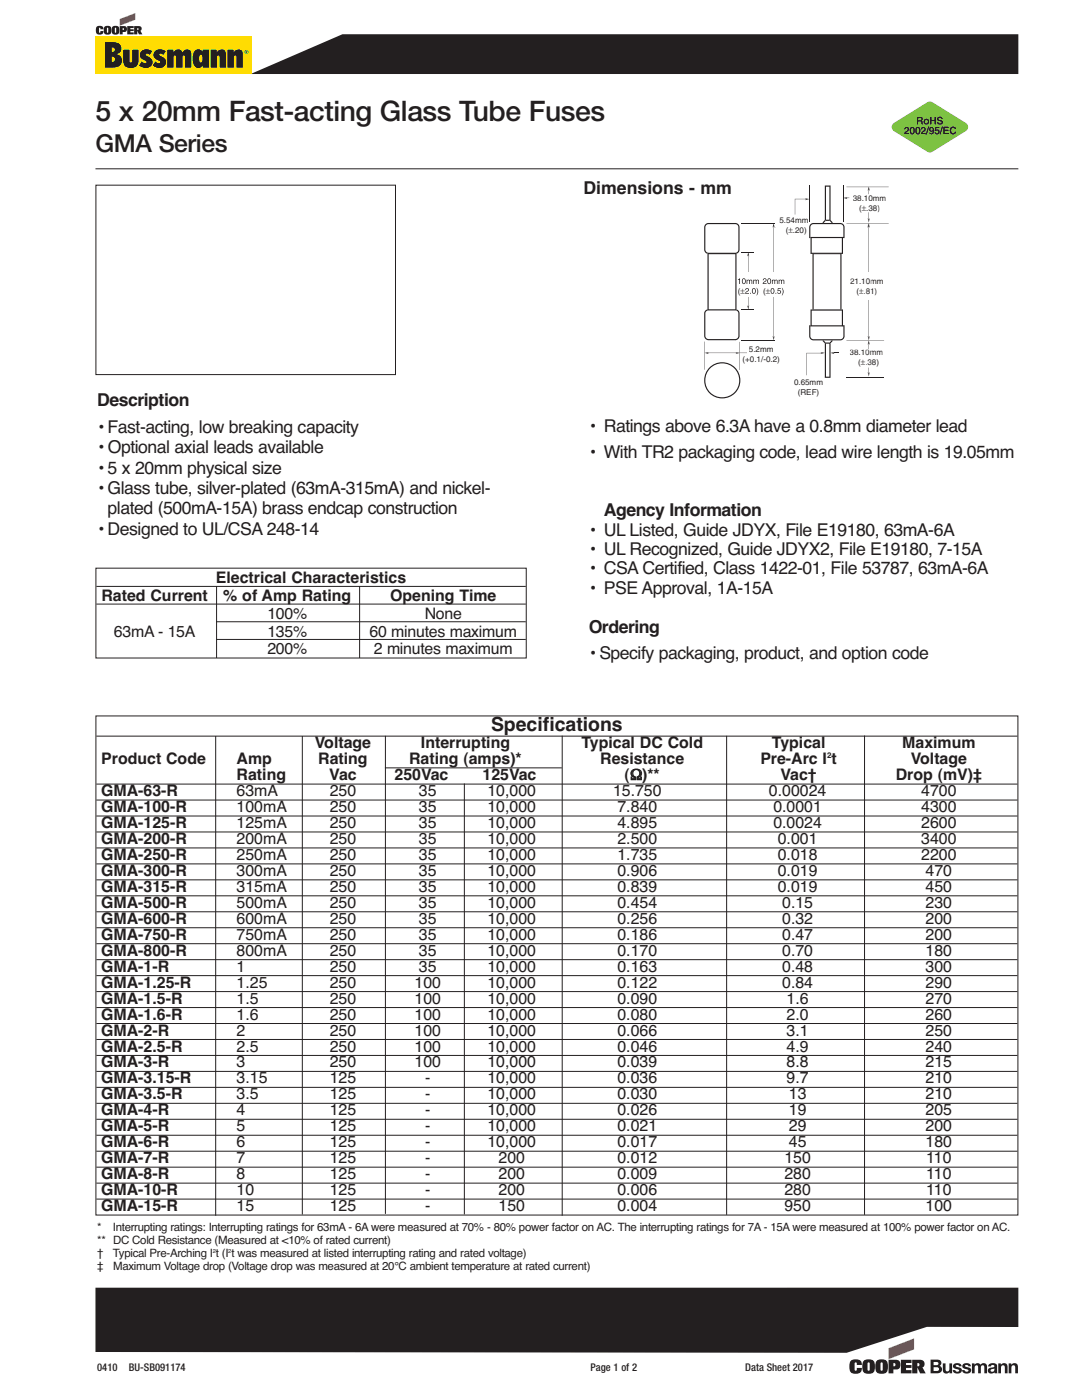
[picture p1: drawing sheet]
<svg xmlns="http://www.w3.org/2000/svg" width="216mm" height="279mm" viewBox="0 0 216 279" stroke-linecap="round" stroke-linejoin="round" font-family="sans-serif">
<g fill="none" stroke="#231f20" stroke-width=".2">
<path d="M19 33.7h184.2M19.1 37h59.8v37.8h-59.8zM19.1 113.4h85.9v17.9h-85.9zM19.2 117h85.7M43.2 117v14.3M71.8 117v14.3M19.2 120.6h85.7M43.1 124.1h61.8M43.1 127.6h61.8M19.1 142.9h184v99.6h-184zM19.2 146.9h183.8M19.2 156.5h183.8"/>
<path d="M19.2 159.7h183.8M43 146.9v95.7M60.3 146.9v95.5M76.9 146.8v95.5M92.7 156.4v86M112.2 146.8v95.8M145 146.8v95.6M172.5 146.8v95.6M19.2 162.9h183.8M19.2 166h183.8M19.2 169.2h183.8M19.2 172.4h183.8"/>
<path d="M19.2 175.6h183.8M19.2 178.8h183.8M19.2 182h183.8M19.2 185.2h183.8M19.2 188.3h183.8M19.2 191.5h183.8M19.2 194.7h183.8M19.2 197.9h183.8M19.2 201.1h183.8M19.2 204.3h183.8M19.2 207.4h183.8M19.2 210.6h183.8"/>
<path d="M19.2 213.8h183.8M19.2 217h183.8M19.2 220.2h183.8M19.2 223.4h183.8M19.2 226.6h183.8M19.2 229.7h183.8M19.2 232.9h183.8M19.2 236.1h183.8M19.2 239.3h183.8"/>
</g>
<path d="M50 14.8l18.3-8h134.9v8z" fill-rule="evenodd" fill="#231f20"/>
<path d="M19 7.2h31.2v7.5h-31.2z" fill="#fd0"/>
<g fill="#231f20">
<path d="M24.6 9.9h1.2v2.3a.25 .25 0 0 0 .3 .3 .25 .25 0 0 0 .3-.3v-2.3h1.3v2.2a1.55 1.55 0 0 1-1.6 1.5 1.55 1.55 0 0 1-1.5-1.5z"/>
<path d="M28.3 10.1a1.87 1.87 0 0 1 2.1 .1l-.5 .8a.4 .4 0 0 0-.4-.3 .4 .4 0 0 0-.4 .3l.1 .1a1.32 1.32 0 0 1 1.1 2 1.78 1.78 0 0 1-2.6 0l.6-.9a.6 .6 0 0 0 .9 .2l-.1-.2a1.29 1.29 0 0 1-1.1-1.8z"/>
<path d="M31 10.1a1.87 1.87 0 0 1 2.1 .1l-.5 .8a.4 .4 0 0 0-.4-.3 .4 .4 0 0 0-.4 .3l.1 .1a1.32 1.32 0 0 1 1.1 2 1.78 1.78 0 0 1-2.6 0l.6-.9a.6 .6 0 0 0 .9 .2l-.1-.2a1.29 1.29 0 0 1-1-1.8z"/>
<path d="M33.4 9.9h1.2v.5a.97 .97 0 0 1 .9-.6 .97 .97 0 0 1 .9 .6 .93 .93 0 0 1 1.1-.5 .93 .93 0 0 1 .7 .9v2.7h-1.3v-2.1l-.2-.3-.3 .3v2.1h-1.3v-2.1l-.2-.3-.3 .3v2.1h-1.2z"/>
<path d="M42 9.9h1.3v.5a.95 .95 0 0 1 1-.5 .95 .95 0 0 1 .8 .9v2.7h-1.3v-2.1a.26 .26 0 0 0-.3-.3 .26 .26 0 0 0-.2 .3v2.1h-1.3z"/>
<path d="M45.4 9.9h1.2v.5a.95 .95 0 0 1 1.1-.5 .95 .95 0 0 1 .8 .9v2.7h-1.3v-2.1a.26 .26 0 0 0-.3-.3 .26 .26 0 0 0-.2 .3v2.1h-1.3z"/>
<path d="M19.3 5.3a.78 .78 0 0 1 .8-.2 .78 .78 0 0 1 .5 .7h-.6v-.2h-.2v.8l.1 .1 .1-.3h.6a.77 .77 0 0 1-.8 .7 .77 .77 0 0 1-.7-.9z"/>
<path d="M25.4 5.2h1.3v.4h-.7v.2h.7v.4h-.7v.3h.7v.4h-1.3z"/>
<path d="M20.9 8.4a5.8 5.8 0 0 1 2.7 .2 1.19 1.19 0 0 1 .6 1.2 1.19 1.19 0 0 1-.9 1 1.35 1.35 0 0 1 1 1.5 1.35 1.35 0 0 1-1.4 1.2h-2zM22.3 11.3v1a.52 .52 0 0 0 .6-.5 .52 .52 0 0 0-.6-.5zM22.3 9.5v.9a.46 .46 0 0 0 .6-.5 .46 .46 0 0 0-.6-.4z"/>
<path d="M38.9 10.1a.97 .97 0 0 1 1.5 .2v-.4h1.3v3.6h-1.3v-.4a1.03 1.03 0 0 1-1.2 .5 1.03 1.03 0 0 1-.7-1.1v-1.6zM39.9 11a1.26 1.26 0 0 0 .2 1.5 1.08 1.08 0 0 0 0-1.6z"/>
<path d="M48.7 10.4a.45 .45 0 0 1 .9 0 .45 .45 0 0 1-.9 0zM48.8 10.4a.36 .36 0 0 0 .7 0 .36 .36 0 0 0-.7 0zM49 10.1l.4 .1v.4l-.2-.2-.2 .2zM49.1 10.2l.1 .1z"/>
<path d="M21.4 5.6l-.1 .8 .2 .1 .1-.1v-.7zM20.9 5.3a.88 .88 0 0 1 1.1 0 .88 .88 0 0 1 .2 1.2 .79 .79 0 0 1-.9 .4 .79 .79 0 0 1-.6-.9z"/>
<path d="M22.9 5.6v.8l.1 .1 .2-.1v-.7zM22.4 5.3a.88 .88 0 0 1 1.2 0 .88 .88 0 0 1 .2 1.2 .79 .79 0 0 1-.9 .4 .79 .79 0 0 1-.6-.9z"/>
<path d="M24.5 5.6l.1 .4 .1-.2zM23.9 5.2h.9a.59 .59 0 0 1 .6 .5 .59 .59 0 0 1-.5 .7h-.4v.5h-.6z"/>
<path d="M27.4 5.6l.1 .4 .1-.2zM26.8 5.2l1.2 .1a.48 .48 0 0 1 .3 .4 .48 .48 0 0 1-.3 .4l.4 .8h-.7l-.3-.8v.8h-.6z"/>
</g>
<path d="M23.9 3.8l3.1-1.2v1.3l-3.1 1.2z" fill="#ef3e42"/>
<path d="M178.2 24.6l6.9-4.2 .4-.1 .5 .1 6.7 4.1a.94 .94 0 0 1 0 1.7l-6.7 4.1-.5 .1-.5-.1-6.4-4a1 1 0 0 1-.4-1.7z" fill="#7dc242"/>
<g fill="#231f20">
<path d="M180.5 25.5a.54 .54 0 0 1 .9 .1 .54 .54 0 0 1-.5 .8l-.1 .1h.6v.3h-1l.1-.4 .6-.6-.2-.2-.2 .2h-.3z"/>
<path d="M183.8 25.5a.54 .54 0 0 1 .9 .1 .54 .54 0 0 1-.4 .8l-.2 .1h.6v.3h-1l.1-.4 .6-.6-.2-.2-.2 .2h-.3z"/>
<path d="M185.2 25.2h.2l-.4 1.6h-.3z"/>
<path d="M186.6 25.3h.8v.3h-.6v.3h.5a.54 .54 0 0 1 0 .8l-.3 .1-.4-.2-.1-.2h.3l.2 .2 .2-.3-.2-.2-.5 .1z"/>
<path d="M187.9 25.2h.3l-.5 1.6h-.2z"/>
<path d="M188.2 25.3h1.1v.3h-.8v.3h.8v.2h-.8v.4h.9v.3h-1.2z"/>
<path d="M189.7 25.4a.67 .67 0 0 1 .7-.1 .67 .67 0 0 1 .4 .5l-.8-.2a.59 .59 0 0 0 .2 1l.3-.3h.3a.73 .73 0 0 1-1 .5 .73 .73 0 0 1-.3-1.1z"/>
<path d="M185.6 23.3h.3v.6h.6v-.6h.3v1.5h-.3v-.6h-.6v.6h-.3z"/>
<path d="M187.2 23.4h.7l.2 .4h-.3l-.3-.3-.2 .2 .8 .5a.6 .6 0 0 1-.5 .7 .6 .6 0 0 1-.7-.5l.8 .2 .2-.2-.3-.2a.49 .49 0 0 1-.6-.2 .49 .49 0 0 1 .2-.6z"/>
<path d="M154.2 67.1l.1 .4 .2-.4-.1 .8z"/>
<path d="M154.4 44.7l.1 .7-.1-.2-.2 .2z"/>
<path d="M154.4 44.7l-.2 .7 .2-.2 .1 .2-.1-.7 .2 .7-.2-.2-.2 .2z"/>
<path d="M181.6 25.5l-.1 .2a.81 .81 0 0 0 .5 1.1 .83 .83 0 0 0 .6-.7 .83 .83 0 0 0-.6-.8zM181.9 25.6l.1-.1a.76 .76 0 0 1 0 1.1 .71 .71 0 0 1-.1-1z"/>
<path d="M182.8 25.5l-.1 .2a.81 .81 0 0 0 .4 1.1 .83 .83 0 0 0 .6-.7 .83 .83 0 0 0-.6-.8zM183 25.6l.1-.1a.77 .77 0 0 1 0 1.1 .71 .71 0 0 1-.1-1z"/>
<path d="M185.4 25.5v.3a.44 .44 0 0 0 .2 .5 .44 .44 0 0 0 .5-.1l-.1 .4-.6-.1a.49 .49 0 0 0 .5 .3 .49 .49 0 0 0 .5-.4v-.3a.56 .56 0 0 0-.2-.7 .56 .56 0 0 0-.8 .1zM185.7 25.6l.4 .1-.1 .3h-.3z"/>
<path d="M182.9 23.3v1.5h.3v-.6l.5 .1 .1 .5h.4l-.1-.5-.2-.2 .3-.4-.2-.3zM183.2 23.6h.6v.3l-.6 .1z"/>
<path d="M184.2 24.3a.6 .6 0 0 0 1.2 0 .6 .6 0 0 0-1.2 0zM184.5 24.3a.31 .31 0 0 1 .6 0 .31 .31 0 0 1-.6 0z"/>
<path d="M140.8 44.7l.5-.2h5.4v.1v-.1a.84 .84 0 0 1 .9 .8h-.2h.2v4.5h-.2h.2a.84 .84 0 0 1-.6 .8v-.1l-.2 .1v-.1h-5.6v.2a.86 .86 0 0 1-.7-.9h.1h-.1v-4.5h.2h-.2zM140.9 44.9l-.2 .4v4.5a.63 .63 0 0 0 .6 .6h5.4a.61 .61 0 0 0 .6-.6v-4.5a.61 .61 0 0 0-.6-.6h-5.4z"/>
<path d="M140.7 62l.5-.3 .1 .1-.1 .2h.1h-.3l-.3 .5v4.6a.65 .65 0 0 0 .7 .6h5.3a.63 .63 0 0 0 .6-.6v-4.6l-.3-.5h-.3l.3-.2a.8 .8 0 0 1 .6 .7l-.1 4.6a.74 .74 0 0 1-.8 .8v-.1v.1h-5.4a.88 .88 0 0 1-.8-.8h.1h-.1v-4.6zM146.8 61.8l.2 .2z"/>
<path d="M146.8 61.8l.2 .2zM141.2 50.5h5.6v.1l.2-.1v11.3l-.2 .2h-5.6l.1-.2h-.1zM141.4 50.7v11h5.3v-11z"/>
<path d="M141.5 73.3a3.6 3.6 0 0 1 4-.7 3.6 3.6 0 0 1 2.2 3.3h-.2a3.4 3.4 0 0 0-3.4-3.4v-.1a3.4 3.4 0 0 0-3.3 3.7 3.4 3.4 0 0 0 3.9 3.1 3.3 3.3 0 0 0 2.8-3.3h.2a3.6 3.6 0 0 1-5 3.3 3.6 3.6 0 0 1-1.2-5.9zM144.1 79.3v.1z"/>
<path d="M146.8 70.6l.2-.1h.5zM146.8 70.3l.6 .1z"/>
<path d="M146.8 70.6l.2-.1-.2 .1 .7-.1zM146.8 70.3l.7 .1z"/>
<path d="M154.5 67.1l-.1 .8zM154.2 67.1l.1 .2-.1-.2 .2 .8z"/>
<path d="M154.3 59.2l.1 8.3zM154.3 45.2l.1 9.1z"/>
</g>
<g fill="#fff">
<path d="M153.9 54.5h.8v1.4l-.3-.1-.2 .1-.2-.1v.9h.2v-.7l.2-.1 .1 .2v.6h.2v-.7v3h-.8v-.4a.53 .53 0 0 0 .6-.5 .53 .53 0 0 0-.6-.6zM154 57.7a.42 .42 0 0 1 .4 .4 .42 .42 0 0 1-.4 .4z"/>
<path d="M154.8 59.1l.1 .1zM153.7 54.3h1.1v.1l.1-.1v1.5l-.2 .1v-1.4h-.8v3l-.1 .6 .1 .9h.8v-3l.2-.1v3.2l-.1 .1h-1.1l.1-.1h-.1v-2.5l.2-.5-.2-.5zM154.7 58.4v.2h.2v-.2zM153.9 57.8v.6z"/>
</g>
<path d="M140.6 68.2l.1 5.6z" fill="#231f20"/>
<path d="M147.9 44.6h6.8M147.9 67.9h6.8" fill="none" stroke="#231f20" stroke-width=".2"/>
<g fill="#231f20">
<path d="M141.2 70.4h7.8z"/>
<path d="M140.7 70.4l.7-.1-.3 .2 .3 .1z"/>
<path d="M141.1 70.4l.2 .1z"/>
<path d="M173.1 67.1l.2 .4 .2-.4-.1 .8z"/>
<path d="M173.3 44.7l-.2 .7z"/>
<path d="M147.6 70.5l.1 3.3zM147.6 68.2l.1 2.2z"/>
<path d="M140.6 70.4l.8-.1-.2 .1 .2 .3zM140.6 70.4l.8 .2-.2-.2 .2-.1z"/>
<path d="M153.2 55.6a.5 .5 0 0 1 .7 .5 .5 .5 0 0 1-.7 .5l-.1-.5zM153.3 55.7v.2a.51 .51 0 0 0 .2 .7 .55 .55 0 0 0 0-.9zM155.4 55.8l.1 .1 .3-.1 .2 .1 .3-.1 .2 .3v.6h-.1v-.6l-.2-.2-.2 .3v.5h-.1v-.6l-.2-.2-.1 .1-.1 .7h-.1zM154 55.8l.2 .1 .2-.1 .2 .1 .4-.1 .2 .3v.6h-.2v-.6l-.1-.2-.2 .3v.5h-.2v-.6l-.1-.2-.2 .1v.7h-.2zM152.3 55.7a.39 .39 0 0 1 .7 .1 .39 .39 0 0 1-.5 .5l-.2 .2h.7v.2h-.8l.3-.5a.35 .35 0 0 0 .3-.5h-.4v.2h-.2z"/>
<path d="M156 57.4a.95 .95 0 0 1 0 1.5l.2-.7zM155.2 57.5h.6v.2h-.5v.3l.1-.1a.38 .38 0 0 1 .4 .2 .38 .38 0 0 1-.1 .5l-.5-.1-.1-.2 .4 .2 .2-.2-.2-.3-.4 .1zM153.9 57.6l.2-.1a.63 .63 0 0 1 .4 .6 .63 .63 0 0 1-.4 .5 .65 .65 0 0 1-.2-1zM154 57.7l-.1 .5 .2 .3a.55 .55 0 0 0 0-.9zM154.7 58.4h.2v.2h-.2z"/>
<path d="M168.4 47.4l.1 .1zM161.7 44.7l.6-.2h5.4v.1v-.1a.84 .84 0 0 1 .8 .8h-.1h.1v2.1l-.1 .1h-.2v-.2l-.1 .1v-.1h-6.4v.2h-.2l.1-.1h-.1v-2.1h.1h-.1zM161.9 44.9l-.2 .4v2h6.6v-2a.61 .61 0 0 0-.6-.6h-5.4z"/>
<path d="M162.1 50.7h5.8v11.1h-5.8zM162.4 50.7v11h5.3v-11z"/>
<path d="M173.5 67.1l-.1 .8zM173.1 67.1l.2 .2-.2-.2 .3 .8z"/>
<path d="M173.3 59.8l.1 7.7zM173.3 45.2l.1 9.1z"/>
</g>
<g fill="#fff">
<path d="M172.9 54.5h.8v.4h-.8z"/>
<path d="M172.7 54.3h1.1v.1l.1-.1v.6l-.1 .1-.1-.1v-.4h-.8v.4h-.2v.6z"/>
</g>
<g fill="#231f20">
<path d="M168.9 67.9h7.5z"/>
<path d="M169 39.5h.5z"/>
<path d="M173.4 45.2l.1 .2z"/>
<path d="M173.4 45.2v.1z"/>
<path d="M173.3 44.7l.2 .7-.1-.3-.3 .3z"/>
<path d="M173.4 67.9l.1 .8-.1-.2-.3 .2z"/>
<path d="M173.4 67.9l.1 .9-.1-.1h.1l-.1-.8-.3 .8 .2-.1-.2 .2z"/>
<path d="M173.3 74.5l.1 .5z"/>
<path d="M173.4 44.6l3.9 .1zM168.9 44.6h4.5z"/>
<path d="M173.4 37.3h3.9zM168.9 37.3h4.4z"/>
<path d="M173.4 44.6l.1 .8-.2-.2-.2 .2zM173.4 44.6l-.3 .8 .3-.2 .1 .2z"/>
<path d="M173.3 73.3l.1 1.2zM173.3 68.5l.1 1.2z"/>
<path d="M173.1 74.3l.2 .2v.5zM173.5 74.3l-.1 .6z"/>
<path d="M173.1 74.3l.3 .2 .1-.2-.1 .8zM173.1 74.3l.3 .8 .1-.8-.1 .2z"/>
<path d="M164.6 37h1v.1l.1-.1v6.9l-.1 .2h-.9l-.1-.2zM164.8 37.3v6.5h.7v-6.5z"/>
</g>
<path d="M168.9 75.3h7.5" fill="none" stroke="#231f20" stroke-width=".2"/>
<g fill="#231f20">
<path d="M173.3 37.3l.2 .7-.1-.2-.3 .2z"/>
<path d="M173.4 37.2l.1 .8h-.1h.1l-.1-.8-.3 .8 .2-.1-.2 .2z"/>
<path d="M173.3 43.8l.1 .5z"/>
<path d="M173.3 42.4l.1 1.4zM173.3 37.8l.1 1z"/>
<path d="M173.1 43.6l.2 .2v.4zM173.5 43.6l-.1 .6z"/>
<path d="M173.1 43.5l.3 .3 .1-.2-.1 .8zM173.1 43.6l.3 .8 .1-.8-.1 .2z"/>
</g>
<path d="M172.7 40.1h1.2v.8h-.9v1.3h-.3v-.2h.1zM172.7 38.8h1.2v.2h-1.2z" fill="#fff"/>
<g fill="#231f20">
<path d="M163.8 70.3l.7 .1-.8 .2 .3-.2z"/>
<path d="M163.7 70.3l.9 .1-.9 .3 .2-.2-.2 .1 .8-.2-.7-.1 .2 .1z"/>
<path d="M160.7 39.6l.7 .1-.7 .2 .2-.1z"/>
<path d="M160.6 39.6l.9 .1-.9 .3 .2-.2-.1 .1 .7-.2z"/>
<path d="M160.9 70.4l3.1 .1z"/>
<path d="M165.7 70.4l.8-.1-.2 .1 .2 .2z"/>
<path d="M168.3 39.5l.8-.2-.2 .2 .2 .2z"/>
<path d="M166.4 70.4l1 .1z"/>
<path d="M165.7 70.4l.8-.1-.2 .1 .2 .2zM165.7 70.4l.8 .2-.2-.2 .2-.1z"/>
<path d="M168.3 39.5l.8-.2-.2 .2 .2 .2zM168.3 39.5l.8 .2-.2-.2 .2-.2z"/>
</g>
<g fill="#fff">
<path d="M172.7 39h1.2v1.1h-1.2z"/>
<path d="M172.7 41h.1v1h-.1z"/>
</g>
<path d="M173.3 42.2l.1 .2z" fill="#231f20"/>
<g fill="#fff">
<path d="M173 40.9h.9v1.3h-.9z"/>
<path d="M172.9 70.9h.8v.8h-.8z"/>
<path d="M172.9 55.5h.8v1.2h-.8z"/>
<path d="M172.7 55.5h1.2v1.2h-1.2z"/>
<path d="M172.9 57.4h.8v1.5h-.8z"/>
<path d="M172.7 57.4h1.2v1.5h-1.2z"/>
<path d="M173.8 73.2l.1 .1zM172.7 70.9h.2l-.1 2.3h1.1l-.1 .1h-1.1l.1-.1h-.1zM173.7 70.9h.2v.8h-.2zM173.8 69.7l.1 .1zM172.7 69.7l1.1 .1z"/>
<path d="M172.9 58.9h.8v.7h-.8zM172.9 56.7h.8v.7h-.8zM172.9 55.1h.8v.4h-.8z"/>
<path d="M173.8 59.7l.1 .1zM172.7 58.9h.2v.7h.8v-.7h.2v.8l-.1 .1h-1.1l.1-.1h-.1zM173.7 56.7h.2v.7h-.2zM172.7 56.7h.2v.7h-.2zM172.7 54.9h1.1v.1l.1-.1v.6h-.2v-.4h-.8v.4h-.2z"/>
</g>
<path d="M160.9 70.5v4.4" fill="none" stroke="#231f20" stroke-width=".2"/>
<g fill="#231f20">
<path d="M149.1 61l.2 .4 .2-.4-.2 .7z"/>
<path d="M149.3 50.5l.2 .6-.2-.2-.2 .2z"/>
<path d="M149.3 50.5l-.2 .6 .2-.2 .2 .2-.1-.6 .1 .7-.2-.3-.2 .2z"/>
<path d="M149.5 61l-.2 .7zM149.1 60.9l.2 .2-.2-.1 .2 .7z"/>
<path d="M149.3 59.2l.1 2.2zM149.3 51l.1 3.3z"/>
</g>
<g fill="#fff">
<path d="M148.9 54.5h.8v1.4l-.3-.1-.3 .1-.1-.1v.9h.1l.1-.7 .1-.1 .2 .2v.6h.1l.1-.7v3h-.8v-.4h.6v-.1h-.6v-.1a.54 .54 0 0 0 .4-.9h-.4zM149 57.6l.3 .1a.36 .36 0 0 1-.4 .5z"/>
<path d="M149.8 59.1l.1 .1zM148.7 54.3h1.1v.1l.1-.1v1.5l-.2 .1v-1.4h-.8v3l-.2 .4 .2-.2v.5l-.2 .4h.2v.4h.8v-3l.2-.1v3.2l-.1 .1h-1.1l.1-.1h-.1v-2.5l.1-.5-.1-.5zM149.7 58.4v.2h.1v-.2zM148.9 58.4l-.1 .1zM148.7 56v.2z"/>
</g>
<g fill="#231f20">
<path d="M148.2 55.6a.5 .5 0 0 1 .6 .5 .5 .5 0 0 1-.6 .5l-.2-.5zM148.3 55.7l-.1 .2a.51 .51 0 0 0 .2 .7 .55 .55 0 0 0 0-.9zM150.3 55.8l.1 .1 .3-.1 .2 .1 .4-.1 .1 .3v.6h-.1v-.6l-.2-.2-.2 .3v.5h-.1v-.6l-.1-.2-.2 .1v.7h-.2zM149 55.8l.1 .1 .3-.1 .2 .1 .4-.1 .1 .3v.6h-.1v-.6l-.2-.2-.2 .3v.5h-.1v-.6l-.2-.2-.1 .1-.1 .7h-.1zM147.2 55.8l.5-.3v1.2h-.2v-.8h-.3z"/>
<path d="M150.9 57.4a.95 .95 0 0 1 0 1.5l.2-.7zM150.2 57.6l.2-.1a.63 .63 0 0 1 .4 .6 .63 .63 0 0 1-.4 .5 .65 .65 0 0 1-.2-1zM150.3 57.7l-.1 .1a.51 .51 0 0 0 .2 .7 .55 .55 0 0 0 0-.9zM149.7 58.4h.1v.2h-.1zM148.8 57.6a.39 .39 0 0 1 .7 .1 .39 .39 0 0 1-.5 .6l-.2 .2h.7v.1h-.8l.2-.4a.35 .35 0 0 0 .4-.5h-.4l-.1 .2h-.1z"/>
</g>
<path d="M147.9 50.4h2.6M147.9 61.8h2.6" fill="none" stroke="#231f20" stroke-width=".2"/>
<g fill="#fff">
<path d="M172.9 69.9h.8v1h-.8z"/>
<path d="M172.7 69.8h1.2v1.1h-1.2z"/>
<path d="M172.9 71.7h.8v1.4h-.8z"/>
<path d="M172.8 71.7h1.1v1.5h-1.1z"/>
</g>
<g fill="#231f20">
<path d="M164.6 43.9l.2 .1-.5 .6-.2-.2z"/>
<path d="M165.5 44l.2-.1 .5 .5-.2 .2z"/>
<path d="M164.1 68l.2-.1 .5 .5-.2 .2z"/>
<path d="M166 67.9l.2 .1-.5 .5-.2-.1z"/>
<path d="M168.1 50.6l.1 .1zM161.7 47.3h6.4v.1l.1-.1v3.3l-.1 .1h-6.4l.1-.1h-.1zM162 47.5v2.9h6v-2.9z"/>
<path d="M167.7 67.8v.1zM161.5 64.9l.3 .1-.1 .1v2a.62 .62 0 0 0 .6 .6h5.4a.6 .6 0 0 0 .6-.6v-2l-.2-.1v.1l.1-.2 .2 .1 .1-.1v2.2a.84 .84 0 0 1-.8 .8v-.1v.1h-5.4v-.1v.1a.85 .85 0 0 1-.8-.8h.1h-.1z"/>
<path d="M165.6 75.3l.1 .1zM164.6 68.5l.1-.1h.9l.1 .1v6.8l-.1 .1h-1l.1-.1h-.1zM164.8 68.6v6.6h.7v-6.6z"/>
<path d="M168.1 65l.1 .1zM161.7 61.8h6.4v.1l.1-.1v3.2l-.1 .1h-6.4l.1-.1h-.1zM162 62v2.9h6v-2.9z"/>
</g>
<path d="M161.6 36.9v7.2M168.3 36.9v7.2" fill="none" stroke="#231f20" stroke-width=".2"/>
<g fill="#231f20">
<path d="M158.6 39.7h2.3l-2.2 .1v3z"/>
<path d="M169.9 271.5a1.39 1.39 0 0 1 2 .5l.1 .4h-1l-.1-.4h-.3l-.1 1.3 .2 .3 .2-.1 .1-.5h1a1.02 1.02 0 0 1-1.3 1.2 1.1 1.1 0 0 1-1.2-1.5l.1-1z"/>
<path d="M179.8 271.4h2.1v.6h-1.1v.4h1.1v.6h-1.1v.4h1.1v.7h-2.1z"/>
<path d="M173.2 272l-.1 1.3 .2 .3 .2-.3v-1.2v-.1zM172.5 271.5a1.34 1.34 0 0 1 1.4-.1 1.34 1.34 0 0 1 .7 1.3 1.12 1.12 0 0 1-1.3 1.5 1.1 1.1 0 0 1-1.2-1.5l.1-1z"/>
<path d="M175.8 272l-.1 1.3 .2 .3 .2-.3v-1.2v-.1zM175 271.5a1.34 1.34 0 0 1 1.5-.1 1.34 1.34 0 0 1 .7 1.3 1.12 1.12 0 0 1-1.3 1.5 1.1 1.1 0 0 1-1.2-1.5l.1-1z"/>
<path d="M178.3 272v.7l.3-.1 .1-.4zM177.3 271.4h1.4a.98 .98 0 0 1 1 .9 .98 .98 0 0 1-.8 1h-.6v.8h-1z"/>
<path d="M183 272v.7l.4-.1v-.4zM182 271.4h1.5a.8 .8 0 0 1 .9 .5 .8 .8 0 0 1-.3 1l.6 1.2h-1.1l-.6-1.2v1.2h-1z"/>
</g>
<path d="M177.3 269.1l5.1-2v2.2l-5.1 2z" fill="#ef3e42"/>
<g fill="#231f20">
<path d="M188.1 272.1h.6v1.4l.3 .2 .4-.2v-1.4h.6v2h-.5v-.3a.73 .73 0 0 1-.9 .3 .73 .73 0 0 1-.5-.8z"/>
<path d="M190.2 272.4a.99 .99 0 0 1 1.7 .3h-.5l-.2-.3-.5 .1 .1 .2 .5 .2a.65 .65 0 0 1 .6 .8 .65 .65 0 0 1-.9 .4 .79 .79 0 0 1-.9-.7h.5a.4 .4 0 0 0 .4 .4 .4 .4 0 0 0 .4-.3l-.6-.3a.58 .58 0 0 1-.6-.8z"/>
<path d="M192.1 272.4a.99 .99 0 0 1 1.6 .3h-.5l-.2-.3-.4 .1v.2l.6 .2a.65 .65 0 0 1 .6 .8 .65 .65 0 0 1-.9 .4 .79 .79 0 0 1-.9-.7h.5a.4 .4 0 0 0 .3 .4 .4 .4 0 0 0 .5-.3l-.7-.3a.58 .58 0 0 1-.5-.8z"/>
<path d="M193.9 272.1h.5l.1 .3 .3-.3a.65 .65 0 0 1 .8 .3 .72 .72 0 0 1 .8-.3 .72 .72 0 0 1 .6 .6v1.4h-.6v-1.4l-.3-.2-.4 .2v1.4h-.5v-1.4l-.4-.2-.2 .1-.1 .3v1.2h-.6z"/>
<path d="M199.2 272.1h.5v.3a.73 .73 0 0 1 .9-.3 .73 .73 0 0 1 .4 .8v1.2h-.5v-1.4l-.3-.2-.4 .2-.1 1.4h-.5z"/>
<path d="M201.3 272.1h.5v.3a.73 .73 0 0 1 .8-.3 .73 .73 0 0 1 .5 .8v1.2h-.5l-.1-1.4-.3-.2-.3 .2-.1 1.4h-.5z"/>
<path d="M186.3 271.8v.6l.9-.1v-.4l-.2-.1zM186.3 272.9v.7l1-.1v-.5l-.1-.1zM185.7 271.3h1.3a.67 .67 0 0 1 .8 .4 .67 .67 0 0 1-.3 .9 .78 .78 0 0 1 .4 .9 .78 .78 0 0 1-.9 .6h-1.3z"/>
<path d="M197.7 273.4l.1 .3h.5l.1-.6zM197.3 272.4a1.04 1.04 0 0 1 1.7 .2v1.5h-.5l-.1-.2a.69 .69 0 0 1-.9 .2 .69 .69 0 0 1-.2-1l1-.3 .1-.1a.37 .37 0 0 0-.3-.3 .37 .37 0 0 0-.4 .3h-.5z"/>
</g>
<path d="M19 257h184.2v7.8h-18.2l-16.1 5.2-149.9-.2z" fill-rule="evenodd" fill="#231f20"/>
<path d="M76.8 153.2h35.3" fill="none" stroke="#231f20" stroke-width=".2"/>
<text font-size="5.6" fill="#231f20" x="19" y="24.2">5 x 20mm Fast-acting Glass Tube Fuses</text>
<text font-size="4.9" fill="#231f20" x="19" y="30.4">GMA Series</text>
<text font-size="3.9" fill="#231f20" x="98" y="146">Specifications</text>
<g font-size="3.5" fill="#231f20">
<text x="116.4" y="38.7">Dimensions - mm</text>
<text x="19.4" y="81.1">Description</text>
<text x="19.4" y="86.4">• Fast-acting, low breaking capacity</text>
<text x="117.5" y="86.2">• Ratings above 6.3A have a 0.8mm diameter lead</text>
<text x="19.4" y="90.4">• Optional axial leads available</text>
<text x="19.4" y="94.5">• 5 x 20mm physical size</text>
<text x="117.5" y="91.4">• With TR2 packaging code, lead wire length is 19.05mm</text>
<text x="19.4" y="98.6">• Glass tube, silver-plated (63mA-315mA) and nickel-</text>
<text x="19.4" y="106.7">• Designed to UL/CSA 248-14</text>
<text x="21.5" y="102.6">plated (500mA-15A) brass endcap construction</text>
<text x="117.5" y="106.9">• UL Listed, Guide JDYX, File E19180, 63mA-6A</text>
<text x="120.5" y="103">Agency Information</text>
<text x="117.5" y="110.8">• UL Recognized, Guide JDYX2, File E19180, 7-15A</text>
<text x="117.5" y="114.6">• CSA Certified, Class 1422-01, File 53787, 63mA-6A</text>
<text x="117.5" y="118.5">• PSE Approval, 1A-15A</text>
<text x="117.5" y="126.3">Ordering</text>
<text x="117.5" y="131.4">• Specify packaging, product, and option code</text>
</g>
<g font-size="3.2" fill="#231f20">
<text x="20.2" y="120">Rated Current</text>
<text x="43.1" y="116.4">Electrical Characteristics</text>
<text x="44.6" y="120">% of Amp Rating</text>
<text x="77.9" y="120">Opening Time</text>
<text x="53.3" y="123.5">100%</text>
<text x="84.7" y="123.5">None</text>
<text x="22.7" y="127">63mA - 15A</text>
<text x="53.3" y="127">135%</text>
<text x="53.3" y="130.6">200%</text>
<text x="73.7" y="127">60 minutes maximum</text>
<text x="74.6" y="130.6">2 minutes maximum</text>
<text x="62.8" y="149.3">Voltage</text>
<text x="84" y="149.3">Interrupting</text>
<text x="116" y="149.3">Typical DC Cold</text>
<text x="154" y="149.3">Typical</text>
<text x="180" y="149.3">Maximum</text>
<text x="20.2" y="152.5">Product Code</text>
<text x="47.2" y="152.5">Amp</text>
<text x="47.2" y="155.7">Rating</text>
<text x="63.5" y="152.5">Rating</text>
<text x="65.7" y="155.7">Vac</text>
<text x="78.7" y="155.7">250Vac</text>
<text x="81.6" y="152.5">Rating (amps)*</text>
<text x="96.3" y="155.7">125Vac</text>
<text x="119.8" y="152.5">Resistance</text>
<text x="124.6" y="155.7">(Ω)**</text>
<text x="151.7" y="152.5">Pre-Arc I t</text>
<text x="155.7" y="155.7">Vac†</text>
<text x="178.7" y="155.7">Drop (mV)‡</text>
<text x="181.7" y="152.5">Voltage</text>
<text x="20.2" y="158.9">GMA-63-R</text>
<text x="47.2" y="158.9">63mA</text>
<text x="65.8" y="158.9">250</text>
<text x="83.6" y="158.9">35</text>
<text x="97.3" y="158.9">10,000</text>
<text x="122.3" y="158.9">15.750</text>
<text x="153.4" y="158.9">0.00024</text>
<text x="183.8" y="158.9">4700</text>
<text x="20.2" y="162.1">GMA-100-R</text>
<text x="20.2" y="165.3">GMA-125-R</text>
<text x="47.2" y="162.1">100mA</text>
<text x="47.2" y="165.3">125mA</text>
<text x="65.8" y="162.1">250</text>
<text x="65.8" y="165.3">250</text>
<text x="83.6" y="162.1">35</text>
<text x="83.6" y="165.3">35</text>
<text x="97.3" y="162.1">10,000</text>
<text x="97.3" y="165.3">10,000</text>
<text x="123.2" y="162.1">7.840</text>
<text x="123.2" y="165.3">4.895</text>
<text x="154.3" y="162.1">0.0001</text>
<text x="154.3" y="165.3">0.0024</text>
<text x="183.8" y="162.1">4300</text>
<text x="183.8" y="165.3">2600</text>
<text x="20.2" y="168.4">GMA-200-R</text>
<text x="20.2" y="171.6">GMA-250-R</text>
<text x="47.2" y="168.4">200mA</text>
<text x="47.2" y="171.6">250mA</text>
<text x="65.8" y="168.4">250</text>
<text x="65.8" y="171.6">250</text>
<text x="83.6" y="168.4">35</text>
<text x="83.6" y="171.6">35</text>
<text x="97.3" y="168.4">10,000</text>
<text x="97.3" y="171.6">10,000</text>
<text x="123.2" y="168.4">2.500</text>
<text x="123.2" y="171.6">1.735</text>
<text x="155.2" y="168.4">0.001</text>
<text x="155.2" y="171.6">0.018</text>
<text x="183.8" y="168.4">3400</text>
<text x="183.8" y="171.6">2200</text>
<text x="20.2" y="174.8">GMA-300-R</text>
<text x="20.2" y="178">GMA-315-R</text>
<text x="47.2" y="174.8">300mA</text>
<text x="47.2" y="178">315mA</text>
<text x="65.8" y="174.8">250</text>
<text x="65.8" y="178">250</text>
<text x="83.6" y="174.8">35</text>
<text x="83.6" y="178">35</text>
<text x="97.3" y="174.8">10,000</text>
<text x="97.3" y="178">10,000</text>
<text x="123.2" y="174.8">0.906</text>
<text x="123.2" y="178">0.839</text>
<text x="155.2" y="174.8">0.019</text>
<text x="155.2" y="178">0.019</text>
<text x="184.7" y="174.8">470</text>
<text x="184.7" y="178">450</text>
<text x="20.2" y="181.2">GMA-500-R</text>
<text x="20.2" y="184.4">GMA-600-R</text>
<text x="47.2" y="181.2">500mA</text>
<text x="47.2" y="184.4">600mA</text>
<text x="65.8" y="181.2">250</text>
<text x="65.8" y="184.4">250</text>
<text x="83.6" y="181.2">35</text>
<text x="83.6" y="184.4">35</text>
<text x="97.3" y="181.2">10,000</text>
<text x="97.3" y="184.4">10,000</text>
<text x="123.2" y="181.2">0.454</text>
<text x="123.2" y="184.4">0.256</text>
<text x="156.1" y="181.2">0.15</text>
<text x="156.1" y="184.4">0.32</text>
<text x="184.7" y="181.2">230</text>
<text x="184.7" y="184.4">200</text>
<text x="20.2" y="187.6">GMA-750-R</text>
<text x="20.2" y="190.7">GMA-800-R</text>
<text x="47.2" y="187.6">750mA</text>
<text x="47.2" y="190.7">800mA</text>
<text x="65.8" y="187.6">250</text>
<text x="65.8" y="190.7">250</text>
<text x="83.6" y="187.6">35</text>
<text x="83.6" y="190.7">35</text>
<text x="97.3" y="187.6">10,000</text>
<text x="97.3" y="190.7">10,000</text>
<text x="123.2" y="187.6">0.186</text>
<text x="123.2" y="190.7">0.170</text>
<text x="156.1" y="187.6">0.47</text>
<text x="156.1" y="190.7">0.70</text>
<text x="184.7" y="187.6">200</text>
<text x="184.7" y="190.7">180</text>
<text x="20.2" y="193.9">GMA-1-R</text>
<text x="20.2" y="197.1">GMA-1.25-R</text>
<text x="47.2" y="193.9">1</text>
<text x="47.2" y="197.1">1.25</text>
<text x="65.8" y="197.1">250</text>
<text x="65.8" y="193.9">250</text>
<text x="82.7" y="197.1">100</text>
<text x="83.6" y="193.9">35</text>
<text x="97.3" y="197.1">10,000</text>
<text x="97.3" y="193.9">10,000</text>
<text x="123.2" y="197.1">0.122</text>
<text x="123.2" y="193.9">0.163</text>
<text x="156.1" y="197.1">0.84</text>
<text x="156.1" y="193.9">0.48</text>
<text x="184.7" y="197.1">290</text>
<text x="184.7" y="193.9">300</text>
<text x="20.2" y="200.3">GMA-1.5-R</text>
<text x="20.2" y="203.5">GMA-1.6-R</text>
<text x="47.2" y="200.3">1.5</text>
<text x="47.2" y="203.5">1.6</text>
<text x="65.8" y="200.3">250</text>
<text x="65.8" y="203.5">250</text>
<text x="82.7" y="200.3">100</text>
<text x="82.7" y="203.5">100</text>
<text x="97.3" y="200.3">10,000</text>
<text x="97.3" y="203.5">10,000</text>
<text x="123.2" y="200.3">0.090</text>
<text x="123.2" y="203.5">0.080</text>
<text x="157" y="200.3">1.6</text>
<text x="157" y="203.5">2.0</text>
<text x="184.7" y="200.3">270</text>
<text x="184.7" y="203.5">260</text>
<text x="20.2" y="206.7">GMA-2-R</text>
<text x="20.2" y="209.9">GMA-2.5-R</text>
<text x="47.2" y="206.7">2</text>
<text x="47.2" y="209.9">2.5</text>
<text x="65.8" y="206.7">250</text>
<text x="65.8" y="209.9">250</text>
<text x="82.7" y="206.7">100</text>
<text x="82.7" y="209.9">100</text>
<text x="97.3" y="206.7">10,000</text>
<text x="97.3" y="209.9">10,000</text>
<text x="123.2" y="206.7">0.066</text>
<text x="123.2" y="209.9">0.046</text>
<text x="157" y="206.7">3.1</text>
<text x="157" y="209.9">4.9</text>
<text x="184.7" y="206.7">250</text>
<text x="184.7" y="209.9">240</text>
<text x="20.2" y="213">GMA-3-R</text>
<text x="47.2" y="213">3</text>
<text x="65.8" y="213">250</text>
<text x="82.7" y="213">100</text>
<text x="97.3" y="213">10,000</text>
<text x="123.2" y="213">0.039</text>
<text x="157" y="213">8.8</text>
<text x="184.7" y="213">215</text>
<text x="20.2" y="216.2">GMA-3.15-R</text>
<text x="20.2" y="219.4">GMA-3.5-R</text>
<text x="47.2" y="216.2">3.15</text>
<text x="47.2" y="219.4">3.5</text>
<text x="65.8" y="216.2">125</text>
<text x="65.8" y="219.4">125</text>
<text x="84.8" y="216.2">-</text>
<text x="84.8" y="219.4">-</text>
<text x="97.3" y="216.2">10,000</text>
<text x="97.3" y="219.4">10,000</text>
<text x="123.2" y="216.2">0.036</text>
<text x="123.2" y="219.4">0.030</text>
<text x="157" y="216.2">9.7</text>
<text x="157.4" y="219.4">13</text>
<text x="184.7" y="216.2">210</text>
<text x="184.7" y="219.4">210</text>
<text x="20.2" y="222.6">GMA-4-R</text>
<text x="20.2" y="225.8">GMA-5-R</text>
<text x="47.2" y="222.6">4</text>
<text x="47.2" y="225.8">5</text>
<text x="65.8" y="222.6">125</text>
<text x="65.8" y="225.8">125</text>
<text x="84.8" y="222.6">-</text>
<text x="84.8" y="225.8">-</text>
<text x="97.3" y="222.6">10,000</text>
<text x="97.3" y="225.8">10,000</text>
<text x="123.2" y="222.6">0.026</text>
<text x="123.2" y="225.8">0.021</text>
<text x="157.4" y="222.6">19</text>
<text x="157.4" y="225.8">29</text>
<text x="184.7" y="222.6">205</text>
<text x="184.7" y="225.8">200</text>
<text x="20.2" y="229">GMA-6-R</text>
<text x="20.2" y="232.2">GMA-7-R</text>
<text x="47.2" y="229">6</text>
<text x="47.2" y="232.2">7</text>
<text x="65.8" y="229">125</text>
<text x="65.8" y="232.2">125</text>
<text x="84.8" y="229">-</text>
<text x="84.8" y="232.2">-</text>
<text x="97.3" y="229">10,000</text>
<text x="99.5" y="232.2">200</text>
<text x="123.2" y="229">0.017</text>
<text x="123.2" y="232.2">0.012</text>
<text x="156.5" y="232.2">150</text>
<text x="157.4" y="229">45</text>
<text x="184.7" y="229">180</text>
<text x="184.8" y="232.2">110</text>
<text x="20.2" y="235.3">GMA-8-R</text>
<text x="20.2" y="238.5">GMA-10-R</text>
<text x="47.2" y="235.3">8</text>
<text x="47.2" y="238.5">10</text>
<text x="65.8" y="235.3">125</text>
<text x="65.8" y="238.5">125</text>
<text x="84.8" y="235.3">-</text>
<text x="84.8" y="238.5">-</text>
<text x="99.5" y="235.3">200</text>
<text x="99.5" y="238.5">200</text>
<text x="123.2" y="235.3">0.009</text>
<text x="123.2" y="238.5">0.006</text>
<text x="156.5" y="235.3">280</text>
<text x="156.5" y="238.5">280</text>
<text x="184.8" y="235.3">110</text>
<text x="184.8" y="238.5">110</text>
<text x="20.2" y="241.7">GMA-15-R</text>
<text x="47.2" y="241.7">15</text>
<text x="65.8" y="241.7">125</text>
<text x="84.8" y="241.7">-</text>
<text x="99.5" y="241.7">150</text>
<text x="123.2" y="241.7">0.004</text>
<text x="156.5" y="241.7">950</text>
<text x="184.7" y="241.7">100</text>
</g>
<g font-size="2.3" fill="#231f20">
<text x="19.4" y="245.6">*</text>
<text x="22.5" y="245.6">Interrupting ratings: Interrupting ratings for 63mA - 6A were measured at 70% - 80% power factor on AC. The interrupting ratings for 7A - 15A were measured at 100% power factor on AC.</text>
<text x="19.4" y="248.3">** DC Cold Resistance (Measured at &lt;10% of rated current)</text>
<text x="19.4" y="250.9">†</text>
<text x="22.5" y="250.9">Typical Pre-Arching I t (I t was measured at listed interrupting rating and rated voltage)</text>
<text x="19.4" y="253.5">‡</text>
<text x="22.6" y="253.5">Maximum Voltage drop (Voltage drop was measured at 20°C ambient temperature at rated current)</text>
</g>
<g font-size="2.1" fill="#231f20">
<text x="19.4" y="273.6">0410</text>
<text x="25.7" y="273.6">BU-SB091174</text>
<text x="117.8" y="273.6">Page 1 of 2</text>
<text x="148.7" y="273.6">Data Sheet 2017</text>
</g>
<g font-size="1.6" fill="#231f20">
<text x="170.2" y="40.1">38.10mm</text>
<text x="155.5" y="44.6">5.54mm</text>
<text x="156.8" y="46.5">(±.20)</text>
<text x="171.4" y="42">(±.38)</text>
<text x="147.2" y="58.6">(±</text>
<text x="152.3" y="58.6">(±</text>
<text x="169.6" y="56.7">21.10mm</text>
<text x="170.9" y="58.6">(±.81)</text>
<text x="149.4" y="70.2">5.2mm</text>
<text x="169.5" y="70.9">38.10mm</text>
<text x="148.2" y="72.2">(+0.1/-0.2)</text>
<text x="158.4" y="76.8">0.65mm</text>
<text x="171.2" y="72.8">(±.38)</text>
<text x="159.2" y="78.8">(REF)</text>
<text x="165" y="151.4">2</text>
</g>
<g font-size="1.1" fill="#231f20">
<text x="42.5" y="250.1">2</text>
<text x="45.6" y="250.1">2</text>
</g>
</svg>
